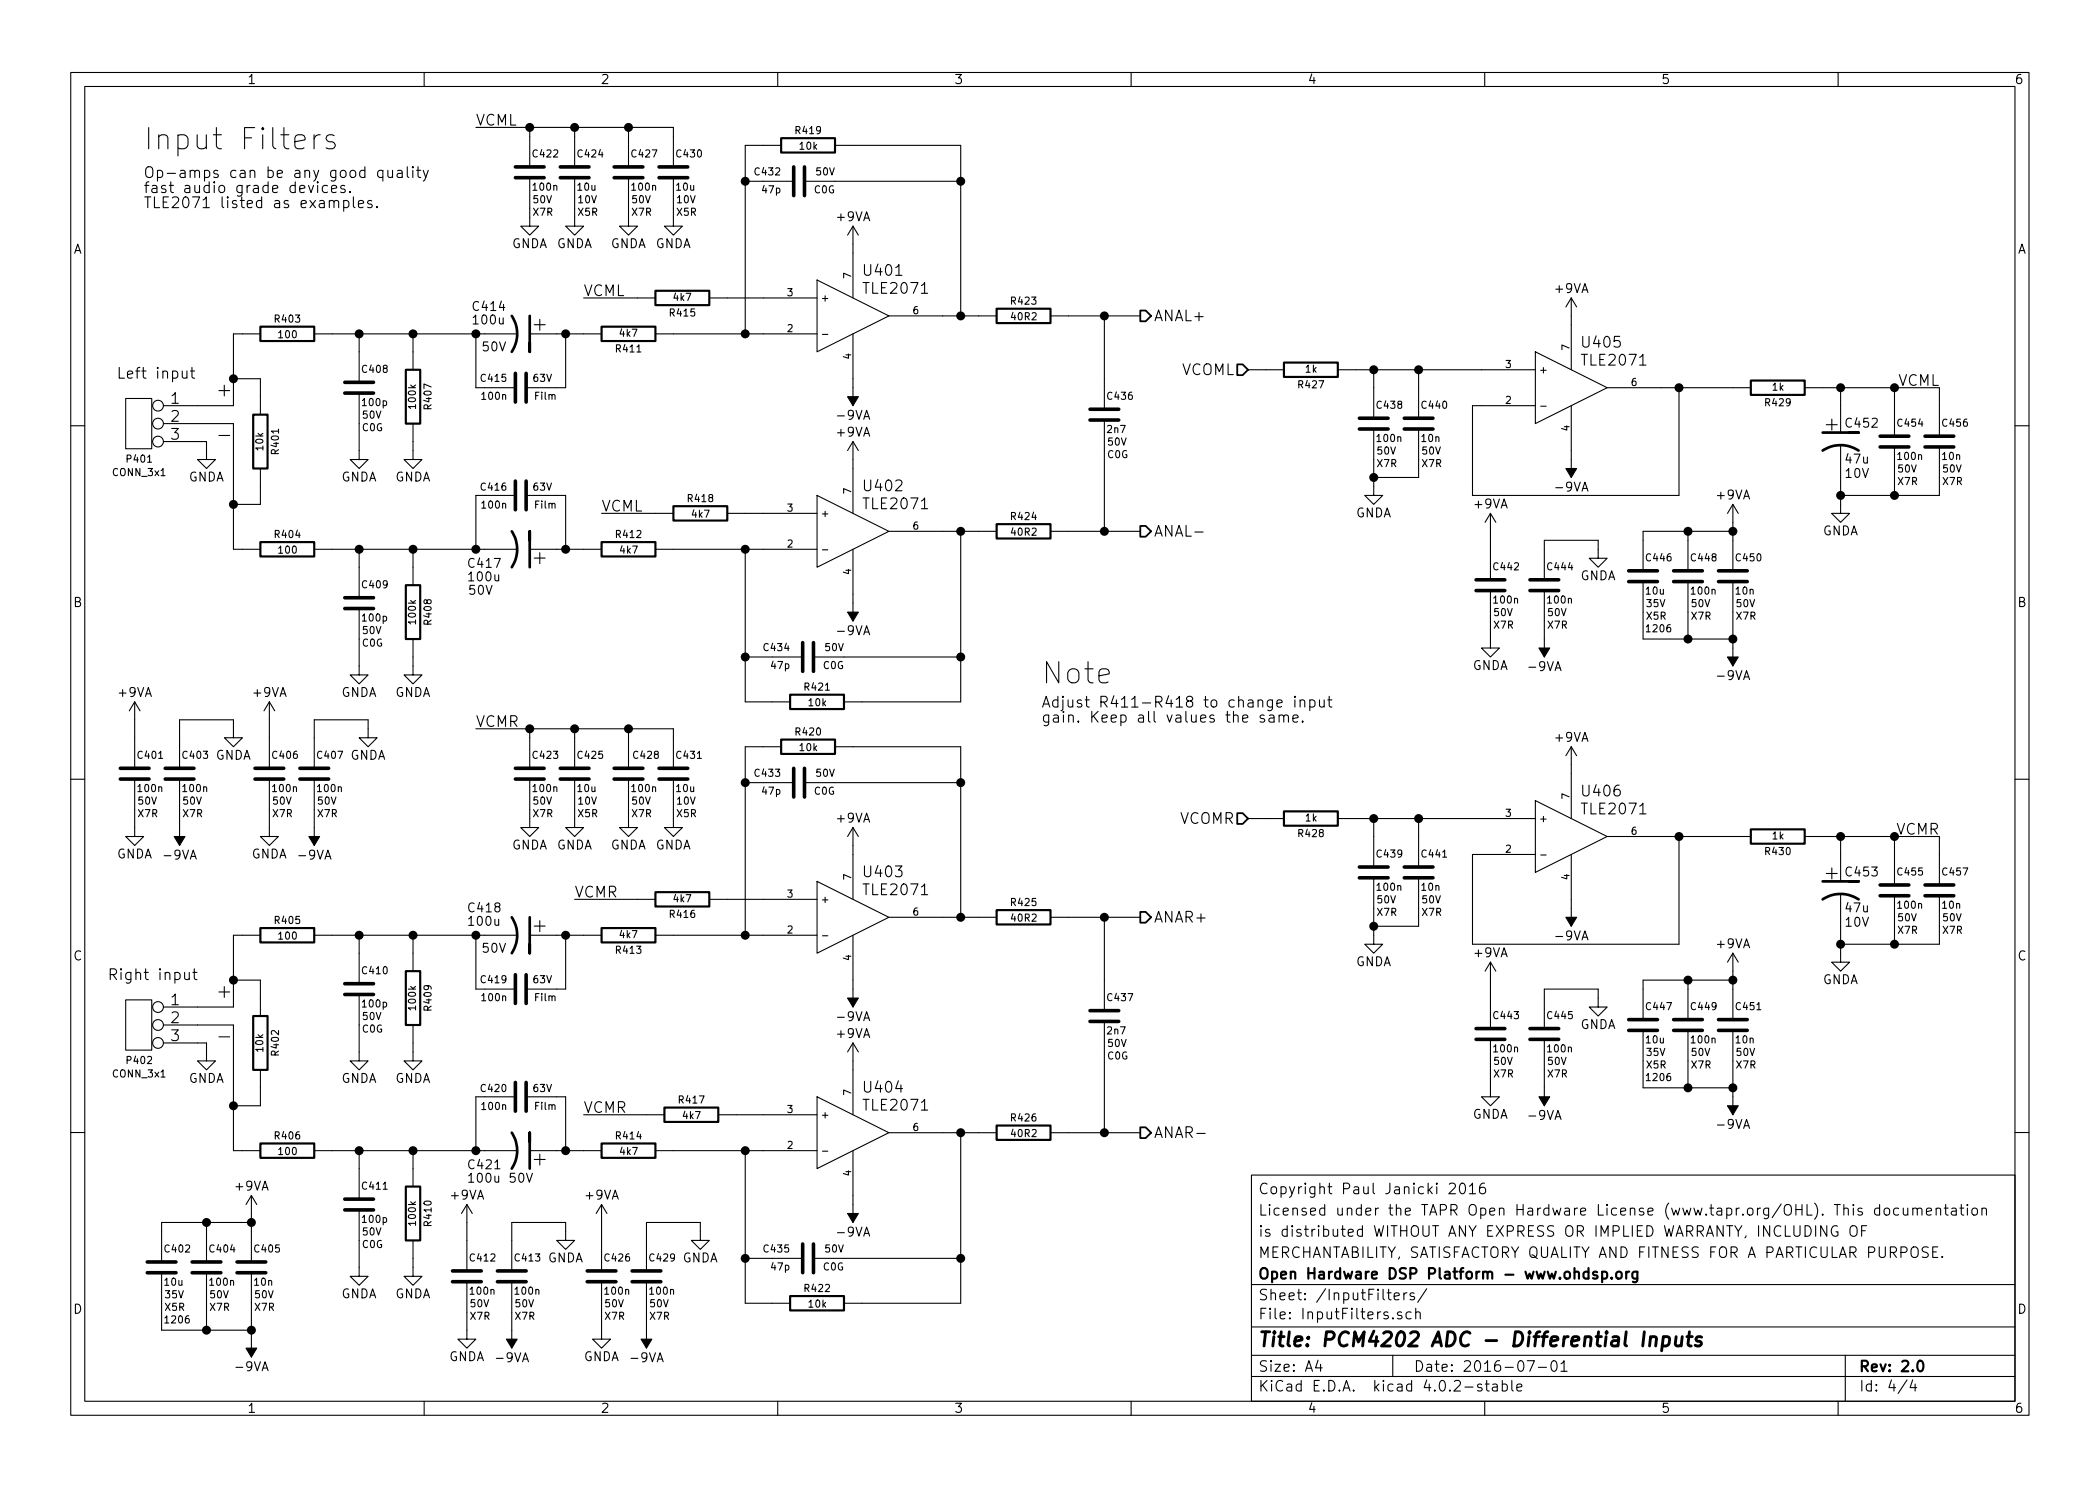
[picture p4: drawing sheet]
<svg xmlns="http://www.w3.org/2000/svg" width="297mm" height="210mm" viewBox="0 0 297 210" stroke-linecap="round" stroke-linejoin="round" font-family="sans-serif">
<g fill="none" stroke="#000" stroke-width=".15">
<path d="M10 10.3h277v189.9h-277zM12 12.2h273v186.1h-273zM44.4 19.1v2M45.3 19.1a.73 .73 0 0 0-.9 .5M47.3 19.2l-.3-.1h-.4l-.3 .1-.2 .3 .2 .4 1 .3 .1 .3-.1 .4-.3 .2h-.6l-.3-.2M60 10.3v1.9M67.3 18h27.9v5.6M74.9 18v5.6M81.3 18v5.6M88.9 18v5.6M110 10.3v1.9M160 10.3v1.9"/>
<path d="M210 10.3v1.9M260 10.3v1.9M44.9 26.2v1M46.3 26.3a.48 .48 0 0 0-.6 .1l-.1 .6a.48 .48 0 0 0 .7 .2M46.9 26.7l.7-.1-.1-.3-.4-.1-.2 .3 .1 .7h.1h.4M48.6 28.4a.48 .48 0 0 1 .7 .1l.1 .6a.48 .48 0 0 1-.8 .2M48.6 28.4v1.5M48.8 26.3l-.4-.1-.2 .3 .1 .2 .5 .1v.2v.2h-.2h-.4M49.5 27.1l.1 .1h-.1h-.1l.1-.1v.1M50 27.9v1.3l.2 .2M50.7 28.9l.7-.2v-.3h-.5l-.2 .2 .1 .7 .1 .1 .5-.1M52.6 28.4h-.4l-.2 .2 .1 .2 .5 .2 .1 .1-.1 .2-.1 .1-.5-.1"/>
<path d="M53.3 29.2l.1 .1-.1 .1-.1-.1 .1-.1v.2M54.2 24.2a.48 .48 0 0 0-.7 .1l-.1 .5a.48 .48 0 0 0 .8 .2M54.2 24.1v1.5M54.9 24.1v.8a.38 .38 0 0 0 .6 .1M55.5 24.1v1M56.2 24.2l.2-.1 .4 .1 .1 .9M56.9 24.5h-.5a.3 .3 0 0 0-.2 .3 .3 .3 0 0 0 .2 .3l.5-.1M57.6 23.6v1.3l.2 .2M58.4 23.6l-.1 .1h.1h.1l-.1-.1v.1M58.4 24.1v1M58.9 24.1h.6M59.1 23.6v1.3l.1 .1 .3 .1"/>
<path d="M59.9 24.1l.3 1M60.6 24.1l-.5 1.4-.2 .1M74.9 25.1v6.9h-1.2l1.2 1.3 1.3-1.3h-1.3M81.3 25.1v6.9h-1.3l1.3 1.3 1.2-1.3h-1.2M88.9 25.1v6.9h-1.3l1.3 1.3 1.3-1.3h-1.3M95.2 25.1v6.9h-1.2l1.2 1.3 1.3-1.3h-1.3M105.4 25.6h6.9M110.5 20.6h-5.1v26.6M113.8 25.6h22.1M115.6 39.6l10.1 5.1-10.1 5.1zM118.1 20.6h17.8v24.1M120.6 32l-.7 1.3"/>
<path d="M120.6 32v10.2M120.6 32l.8 1.3M17.8 56.4h3.7v7.1h-3.7zM23.1 59.9h9.9v17.8h3.8M25.8 52.5v.8a.38 .38 0 0 0 .6 .1M26.4 52.5v1M26.9 52.5h.6M27.2 52v1.3v.1l.3 .1M33 53.6h3.8v5.1M36.8 47.2h-3.8v10.2h-9.9M44.4 47.2h28.8M50.8 55.6v9.4h-1.3l1.3 1.3 1.3-1.3h-1.3"/>
<path d="M50.8 47.2v6.9M58.4 59.9v5.1h-1.3l1.3 1.3 1.3-1.3h-1.3M58.4 47.2v5.1M67.3 47.2v7.7h5.6M74.9 47.2h10.2M80 47.2v7.7h-5.6M82.5 42.2h10.2M92.7 47.2h22.9M100.3 42.2h15.3M116.3 47.3h.8M120.6 47.2v10.2M125.7 44.7h15.3"/>
<path d="M148.6 44.7h12.7M156.2 44.7v13.2M156.2 59.4v15.8M176.5 52.3h5.1M189.2 52.3h28M194.3 52.3v6.9M200.7 52.3v6.9M217.2 49.8l10.1 5.1-10.1 5zM217.9 57.5h.8M222.2 42.2v10.1M222.2 57.4v10.2M222.2 42.2l-.7 1.2"/>
<path d="M222.2 42.2l.8 1.2M227.3 54.9h20.3M237.5 54.9v15.2h-29.2v-12.7h8.9M255.3 54.9h19v6.8M260.3 54.9v6.3M268 54.9v6.8M10 60.2h2M23.1 62.5h6.1v2.5h-1.3l1.3 1.3 1.3-1.3h-1.3M31 61.6h1.5M36.8 66.3v5.1h-3.8M44.4 77.7h28.8M50.8 77.7v6.9"/>
<path d="M58.4 77.7v5.1M72.9 70.1h-5.6v7.6M74.4 70.1h5.6v7.6M74.9 77.7h10.2M85.1 72.6h10.1M92.7 77.7h22.9M102.9 72.6h12.7M105.4 77.7v21.6h6.4M115.6 70.1l10.1 5.1-10.1 5.1zM116.3 77.8h.8M120.6 62.5v10.1M120.6 77.7v10.2"/>
<path d="M120.6 62.5l-.7 1.2M120.6 62.5l.8 1.2M125.7 75.2h15.3M135.9 75.2v24.1h-16.5M148.6 75.2h12.7M169 75.3h1.2M194.3 60.7v9.4h-1.3l1.3 1.3 1.3-1.3h-1.3M200.7 60.7v6.9h-6.4M210.8 72.6l-.7 1.3M210.8 72.6v9.4M210.8 72.6l.8 1.3M226.1 79h1.2l-1.2 1.3-1.3-1.3h1.3v-2.6h-7.7v5.6"/>
<path d="M238.8 75.2v5.6M245.1 71.4l-.8 1.2M245.1 71.4v9.4M245.1 71.4l.8 1.2M245.1 75.2h-12.7v5.6M260.3 63v9.6h-1.2l1.2 1.3 1.3-1.3h-1.3M268 63.2v6.9M274.3 63.2v6.9h-14M285 60.2h2M19 99.3l-.7 1.3M19 99.3v9.4M19 99.3l.8 1.3"/>
<path d="M38.1 99.3l-.8 1.3M38.1 99.3v9.4M38.1 99.3l.8 1.3M50.8 86.1v9.4h-1.3l1.3 1.3 1.3-1.3h-1.3M58.4 90.4v5.1h-1.3l1.3 1.3 1.3-1.3h-1.3M105.4 93h8.1M115.1 93h20.8M180.6 99.5l.8-.1-.1-.3-.5-.1-.2 .3 .1 .7h.1h.5M183.2 98.5l-.1 .1 .1 .1v-.1v-.1v.2M183.2 99v1M183.9 99.2a.38 .38 0 0 1 .7 .1v.7M183.9 99v1"/>
<path d="M185.3 99.1a.48 .48 0 0 1 .6 .1l.1 .6a.48 .48 0 0 1-.7 .2M185.3 99v1.6M186.6 99v.8a.38 .38 0 0 0 .7 .1M187.3 99v1M187.8 99h.6M188 98.5v1.3l.1 .2h.3M210.8 83.6v8.1h-1.3l1.3 1.3 1.3-1.3h-1.3M218.4 83.6v9.4M232.4 82.3v8.1h12.7M238.8 82.3v8.1M245.1 82.3v11.9M10 110.3h2"/>
<path d="M19 110.2v8.2h-1.2l1.2 1.2 1.3-1.2h-1.3M25.4 110.2v9.4M33 104.4h1.3l-1.3 1.3-1.3-1.3h1.3v-2.6h-7.6v6.9M38.1 110.2v8.2h-1.3l1.3 1.2 1.3-1.2h-1.3M44.4 110.2v9.4M52.1 104.4h1.2l-1.2 1.3-1.3-1.3h1.3v-2.6h-7.7v6.9M67.3 103.1h27.9v5.6M74.9 110.2v6.9h-1.2l1.2 1.3 1.3-1.3h-1.3M74.9 103.1v5.6M81.3 110.2v6.9h-1.3l1.3 1.3 1.2-1.3h-1.2M81.3 103.1v5.6M88.9 110.2v6.9h-1.3l1.3 1.3 1.3-1.3h-1.3"/>
<path d="M88.9 103.1v5.6M95.2 110.2v6.9h-1.2l1.2 1.3 1.3-1.3h-1.3M105.4 110.7h6.9M110.5 105.7h-5.1v26.6M113.8 110.7h22.1M118.1 105.7h17.8v24.1M120.6 117.1v10.1M120.6 117.1l-.7 1.3M120.6 117.1l.8 1.3M176.5 115.8h5.1M178.8 101.2h-.3l-.3 .2 .1 .2 .5 .1 .1 .2-.1 .2-.1 .1-.5-.1M179.6 101.2h.1h.4l.1 1"/>
<path d="M180.2 101.5l-.5 .1a.3 .3 0 0 0-.2 .3 .3 .3 0 0 0 .2 .3l.5-.1M180.9 101.3a.38 .38 0 0 1 .7 .1v.8M180.9 101.2v1M181.6 101.4a.35 .35 0 0 1 .3-.3 .35 .35 0 0 1 .3 .3v.8M182.9 101.7l.7-.2-.1-.3h-.4l-.2 .2 .1 .7 .1 .1 .4-.1M184.3 102v.1v.1l-.1-.1 .1-.1v.2M189.2 115.8h28M194.3 115.8v6.9M200.7 115.8v6.9M217.2 113.3l10.1 5.1-10.1 5zM222.2 105.7v10.1M222.2 105.7l-.7 1.2"/>
<path d="M222.2 105.7l.8 1.2M227.3 118.4h20.3M237.5 118.4v15.2h-29.2v-12.7h8.9M255.3 118.4h19v6.8M260.3 118.4v6.3M268 118.4v6.8M285 110.3h2M26.1 137.6v.8a.38 .38 0 0 0 .7 0M26.8 137.6v1M27.3 137.6h.6M27.5 137.1v1.3l.1 .1 .3 .1M33 138.7h3.8v5.1"/>
<path d="M36.8 132.3h-3.8v10.2h-9.9M44.4 132.3h28.8M50.8 132.3v6.9M58.4 132.3v5.1M67.3 132.3v7.6h5.6M74.9 132.3h10.2M80 132.3v7.6h-5.6M81.3 127.2h11.4M92.7 132.3h22.9M100.3 127.2h15.3M115.6 124.7l10.1 5.1-10.1 5.1zM116.3 132.4h.8"/>
<path d="M120.6 132.3v10.2M125.7 129.8h15.3M148.6 129.8h12.7M156.2 129.8v13.2M194.3 124.2v9.4h-1.3l1.3 1.3 1.3-1.3h-1.3M200.7 124.2v6.9h-6.4M210.8 136.1v9.4M210.8 136.1l-.7 1.3M210.8 136.1l.8 1.3M217.9 121h.8M222.2 120.9v10.2M238.8 138.7v5.6"/>
<path d="M245.1 134.9v9.4M245.1 134.9l-.8 1.2M245.1 134.9l.8 1.2M245.1 138.7h-12.7v5.6M260.3 126.5v9.6h-1.2l1.2 1.3 1.3-1.3h-1.3M268 126.7v6.9M274.3 126.7v6.9h-14M17.8 141.5h3.7v7.1h-3.7zM23.1 147.6h6.1v2.5h-1.3l1.3 1.3 1.3-1.3h-1.3M23.1 145h9.9v17.8h3.8M31 146.7h1.5M36.8 151.4v5.1h-3.8"/>
<path d="M50.8 140.7v9.4h-1.3l1.3 1.3 1.3-1.3h-1.3M58.4 145v5.1h-1.3l1.3 1.3 1.3-1.3h-1.3M72.9 155.2h-5.6v7.6M74.4 155.2h5.6v7.6M82.5 157.7h11.5M101.6 157.7h14M115.6 155.2l10.1 5.1-10.1 5zM120.6 147.6v10.1M120.6 147.6l-.7 1.2M120.6 147.6l.8 1.2M156.2 144.5v15.8M210.8 147.1v8.1h-1.3l1.3 1.3 1.3-1.3h-1.3"/>
<path d="M218.4 147.1v9.4M226.1 142.5h1.2l-1.2 1.3-1.3-1.3h1.3v-2.6h-7.7v5.6M232.4 145.8v8.1h12.7M238.8 145.8v8.1M245.1 145.8v11.9M10 160.2h2M29.2 173v5.6M35.6 169.2l-.8 1.2M35.6 169.2v9.4M35.6 169.2l.7 1.2M35.6 173h-12.7v5.6M44.4 162.8h28.8"/>
<path d="M50.8 171.2v9.4h-1.3l1.3 1.3 1.3-1.3h-1.3M50.8 162.8v6.9M58.4 175.5v5.1h-1.3l1.3 1.3 1.3-1.3h-1.3M58.4 162.8v5.1M66 170.4l-.7 1.3M66 170.4v9.4M66 170.4l.8 1.3M74.9 162.8h10.2M80 175.5h1.3l-1.3 1.3-1.3-1.3h1.3v-2.5h-7.6v6.8M85.1 170.4l-.8 1.3M85.1 170.4v9.4M85.1 170.4l.8 1.3"/>
<path d="M92.7 162.8h22.9M99.1 175.5h1.2l-1.2 1.3-1.3-1.3h1.3v-2.5h-7.7v6.8M105.4 162.8v21.6h6.4M105.4 178h8.1M115.1 178h20.8M116.3 162.9h.8M120.6 162.8v10.2M125.7 160.3h15.3M135.9 160.3v24.1h-16.5M148.6 160.3h12.7M177 166.3h108v32h-108zM205 167.6l.2-.2 .5 .1a.37 .37 0 0 1 .1 .5l-.9 .9h1"/>
<path d="M206.6 167.6a.35 .35 0 0 1 .3-.2 .35 .35 0 0 1 .3 .3 .77 .77 0 0 1-.4 1.2 .9 .9 0 0 1-.2-1.3zM207.8 167.8l.5-.4v1.5M207.8 168.9h.9M210 167.4a.59 .59 0 0 0-.7 .6v.8l.2 .1h.4l.2-.1v-.5l-.1-.3h-.5l-.2 .3M258.4 173.4v1.5l-.9-1.5v1.5M259.9 173.5a.69 .69 0 0 0-.8 .2 .69 .69 0 0 0 0 .9 .54 .54 0 0 0 .9 .2v-.5h-.3M261.7 173.7l.3-.3a.53 .53 0 0 1 .7 .5v.5a.51 .51 0 0 1-.8 .4 1.05 1.05 0 0 1-.2-1.1zM263.3 174.1h.5M264 173.4h-.7v1.5M265.9 171l-.5-.1-.2 .3v.6l.2 .1h.5M265.9 170.4v1.5M266.6 171.1a.41 .41 0 0 1 .7 .1v.4a.41 .41 0 0 1-.4 .3 .41 .41 0 0 1-.4-.3z"/>
<path d="M268.6 171l-.5-.1-.3 .3 .1 .6 .2 .1h.5M269.2 170.9l.1 1a.4 .4 0 0 0 .5-.1M269.8 170.9v1M270.6 171.1a.38 .38 0 0 1 .6 0v.8M270.6 170.9v1M271.2 171.1a.36 .36 0 0 1 .3-.2 .36 .36 0 0 1 .4 .2v.8M272.5 171.4l.7-.1v-.3l-.5-.1-.2 .2 .1 .8h.1h.5M272.7 176.5l-.2-.1-.5 .1a.35 .35 0 0 0-.1 .4 .35 .35 0 0 0 .3 .2l.4 .2a.35 .35 0 0 1 .1 .3 .35 .35 0 0 1-.2 .3l-.6-.1M273.4 177.1h.5M273.9 171.1a.38 .38 0 0 1 .6 0v.8M273.9 170.9v1M274.1 176.4h-.7v1.5h.7"/>
<path d="M274.7 177.8h.1l-.1 .1v-.1v.1M275 170.9h.6M275.2 170.4v1.3l.2 .2h.2M276.1 171l.1-.1 .5 .1v.9M276.7 171.3l-.5 .1-.2 .2 .1 .3h.1h.5M277.2 170.9h.6M277.4 170.4v1.3l.2 .2h.2M278.3 170.4l-.1 .1 .1 .1 .1-.1-.1-.1v.2M278.3 170.9v1M279 171.1a.41 .41 0 0 1 .7 .1v.4a.41 .41 0 0 1-.4 .3 .41 .41 0 0 1-.4-.3zM280.3 171.1a.38 .38 0 0 1 .7 0v.8M280.3 170.9v1"/>
<path d="M285 160.2h2M22.9 180.1v8.1h12.7M29.2 180.1v8.1M35.6 180.1v11.9M60 198.3v1.9M66 181.4v8.1h-1.2l1.2 1.2 1.3-1.2h-1.3M72.4 181.4v9.3M85.1 181.4v8.1h-1.3l1.3 1.2 1.3-1.2h-1.3M91.4 181.4v9.3M110 198.3v1.9M160 198.3v1.9M177 194.8h108"/>
<path d="M177 191.8h108M177 187.8h108M177 181.8h108M186.4 192.5l-.3 1h.9M186.8 193v1M197 191.8v3M197.2 183.4l.7-.1v-.3l-.5-.1-.2 .2 .1 .7 .1 .1 .5-.1M198.2 185.7a.37 .37 0 0 0-.5 .1v.1a.54 .54 0 0 0 .5 .3l.1 .1-.1 .2-.1 .1-.4-.1M198.6 182.9v1M199 182.9l-.3 .1-.1 .2M199.6 185.7l-.4-.1-.3 .3 .1 .6 .2 .1 .4-.1M200 183a.37 .37 0 0 0-.6 .1v.1a.54 .54 0 0 0 .6 .3l.1 .1-.1 .2-.1 .1-.5-.1"/>
<path d="M200.3 185.7a.38 .38 0 0 1 .6 .1v.8M200.3 185.1v1.5M201.8 182.3l-1.3 2M209.6 195.9a.37 .37 0 0 0-.6 .1v.1a.54 .54 0 0 0 .6 .3l.1 .1-.1 .2-.2 .1-.4-.1M210 198.3v1.9M210.1 195.8h.5M210.3 195.3v1.3l.2 .2h.1M211.2 195.9l.1-.1 .4 .1 .1 .9M211.8 196.2l-.5 .1-.2 .2 .1 .2 .1 .1 .5-.1M212.5 195.9a.48 .48 0 0 1 .6 .1l.1 .1-.1 .6a.48 .48 0 0 1-.6 0M212.5 195.3v1.5M213.8 195.3v1.3l.2 .2"/>
<path d="M214.6 196.3l.7-.1-.1-.3-.4-.1-.2 .2v.7l.2 .1 .4-.1M216 192.5h1l-.6 1.5M217.6 193.5h1.1M219.5 192.7a.35 .35 0 0 1 .4-.2 .35 .35 0 0 1 .3 .3 .77 .77 0 0 1-.5 1.2 .9 .9 0 0 1-.2-1.3zM220.8 193l.4-.5v1.5M220.8 194h.9M260 198.3v1.9M261 191.8v6.5M269.7 195.2l-1.2 2M270.5 195.2l-.3 1.1h.9M270.9 195.8v1"/>
<circle cx="22.4" cy="57.4" r=".76"/>
<circle cx="22.4" cy="59.9" r=".76"/>
<circle cx="22.4" cy="62.5" r=".76"/>
<circle cx="22.4" cy="147.6" r=".76"/>
<circle cx="22.4" cy="142.5" r=".76"/>
<circle cx="22.4" cy="145" r=".76"/>
</g>
<g fill="none" stroke="#000" stroke-width=".3">
<path d="M110.5 19.6h7.6v2h-7.6zM35.8 58.7h2v7.6h-2zM36.8 46.2h7.6v2.1h-7.6zM57.4 52.3h2v7.6h-2zM85.1 46.2h7.6v2.1h-7.6zM92.7 41.1h7.6v2.1h-7.6zM141 43.7h7.6v2h-7.6zM181.6 51.3h7.6v2h-7.6zM247.6 53.8h7.7v2.1h-7.7zM36.8 76.7h7.6v2h-7.6zM85.1 76.7h7.6v2h-7.6zM95.2 71.6h7.7v2.1h-7.7z"/>
<path d="M141 74.2h7.6v2h-7.6zM57.4 82.8h2v7.6h-2zM111.8 98.3h7.6v2h-7.6zM110.5 104.6h7.6v2.1h-7.6zM181.6 114.8h7.6v2h-7.6zM247.6 117.3h7.7v2.1h-7.7zM36.8 131.3h7.6v2h-7.6zM57.4 137.4h2v7.6h-2zM85.1 131.3h7.6v2h-7.6zM92.7 126.2h7.6v2.1h-7.6zM141 128.8h7.6v2h-7.6zM35.8 143.8h2v7.6h-2z"/>
<path d="M94 156.7h7.6v2h-7.6zM141 159.3h7.6v2h-7.6zM36.8 161.8h7.6v2h-7.6zM57.4 167.9h2v7.6h-2zM85.1 161.8h7.6v2h-7.6zM226.6 179.9v1.5M230 179.9v1M230.5 179.9l-.3 .1-.2 .2M231.6 179.9v1.2a.39 .39 0 0 1-.6 .3M111.8 183.4h7.6v2h-7.6zM225.9 180a.37 .37 0 0 0-.6 .1v.1a.54 .54 0 0 0 .6 .3l.1 .1-.1 .2-.1 .1-.5-.1M226.6 180a.48 .48 0 0 1 .7 .1v.1v.6a.48 .48 0 0 1-.7 0"/>
<path d="M228 180.8v.1l-.1-.1h.1v.1M228.7 180.1a.41 .41 0 0 1 .7 .1v.4a.41 .41 0 0 1-.4 .3 .41 .41 0 0 1-.4-.3zM231.6 180l-.4-.1-.3 .3 .1 .6 .2 .1 .4-.1M271.3 192.7a.35 .35 0 0 1 .4-.2 .35 .35 0 0 1 .3 .3 .77 .77 0 0 1-.4 1.2 .9 .9 0 0 1-.3-1.3z"/>
</g>
<path d="M232.6 188.4l-.2 2M233.5 189.3a.52 .52 0 0 1 .8 .1l-.1 1M233.5 189.1l-.2 1.3M235.3 189.2a.65 .65 0 0 1 .8 .1l.1 .2-.2 .8a.67 .67 0 0 1-.9 0M235.3 189.1l-.3 2M237.1 189.1l-.1 1.1v.1a.56 .56 0 0 0 .8 0M237.9 189.1l-.1 1.3M238.6 189.1h.8M239 188.4l-.2 1.8v.1l.4 .1M240.7 189.2l-.5-.1-.2 .1-.1 .3 .2 .3 .5 .1 .1 .3-.2 .1-.1 .1-.6-.1" fill="none" stroke="#000" stroke-width=".41"/>
<g fill="#000" stroke="#000" stroke-width=".15">
<path d="M119.9 56.1h1.5l-.8 1.3zM221.5 66.3h1.5l-.8 1.3zM119.9 86.6h1.5l-.8 1.3zM217.7 91.7h1.5l-.8 1.3zM244.3 93h1.6l-.8 1.2zM24.6 118.4h1.6l-.8 1.2zM43.7 118.4h1.5l-.8 1.2zM221.5 129.8h1.5l-.8 1.3zM119.9 141.2h1.5l-.8 1.3zM217.7 155.2h1.5l-.8 1.3zM244.3 156.5h1.6l-.8 1.2zM119.9 171.7h1.5l-.8 1.3z"/>
<path d="M34.8 190.7h1.5l-.7 1.3zM71.6 189.5h1.6l-.8 1.2zM90.7 189.5h1.5l-.8 1.2z"/>
</g>
<path d="M161.3 43.9h.8l.7 .8-.7 .8h-.8zM175 51.6h.8l.7 .7-.7 .8h-.8zM161.3 74.4h.8l.7 .8-.7 .7h-.8zM175 115.1h.8l.7 .7-.7 .8h-.8zM161.3 129h.8l.7 .8-.7 .8h-.8zM161.3 159.5h.8l.7 .8-.7 .7h-.8z" fill="none" stroke="#000" stroke-width=".25"/>
<g fill="none" stroke="#000" stroke-width=".51">
<path d="M72.9 25.1h4.1M72.9 23.6h4.1M79.2 25.1h4.1M79.2 23.6h4.1M86.9 25.1h4M86.9 23.6h4M93.2 25.1h4.1M93.2 23.6h4.1M112.3 23.6v4.1M113.8 23.6v4.1M48.8 55.6h4M48.8 54.1h4"/>
<path d="M72.9 52.8v4.1M74.4 52.8v4.1M154.2 59.4h4M154.2 57.9h4M192.3 59.2h4M198.6 59.2h4.1M72.9 68.1v4M74.4 68.1v4M192.3 60.7h4M198.6 60.7h4.1M265.9 63.2h4.1M265.9 61.7h4.1"/>
<path d="M272.3 63.2h4.1M272.3 61.7h4.1M48.8 86.1h4M48.8 84.6h4M113.5 90.9v4.1M115.1 90.9v4.1M208.8 83.6h4.1M208.8 82h4.1M216.4 83.6h4.1M216.4 82h4.1M230.4 82.3h4M230.4 80.8h4"/>
<path d="M236.7 82.3h4.1M236.7 80.8h4.1M243.1 82.3h4M243.1 80.8h4M17 110.2h4.1M17 108.7h4.1M23.4 110.2h4M23.4 108.7h4M36.1 110.2h4M36.1 108.7h4M42.4 110.2h4.1M42.4 108.7h4.1"/>
<path d="M72.9 110.2h4.1M72.9 108.7h4.1M79.2 110.2h4.1M79.2 108.7h4.1M86.9 110.2h4M86.9 108.7h4M93.2 110.2h4.1M93.2 108.7h4.1M112.3 108.7v4.1M113.8 108.7v4.1M48.8 139.2h4M72.9 137.9v4.1"/>
<path d="M74.4 137.9v4.1M192.3 124.2h4M192.3 122.7h4M198.6 124.2h4.1M198.6 122.7h4.1M265.9 126.7h4.1M265.9 125.2h4.1M272.3 126.7h4.1M272.3 125.2h4.1M48.8 140.7h4M72.9 153.2v4M74.4 153.2v4"/>
<path d="M154.2 144.5h4M154.2 143h4M208.8 147.1h4.1M208.8 145.5h4.1M216.4 147.1h4.1M216.4 145.5h4.1M230.4 145.8h4M230.4 144.3h4M236.7 145.8h4.1M236.7 144.3h4.1M243.1 145.8h4M243.1 144.3h4"/>
<path d="M20.8 178.6h4.1M27.2 178.6h4M33.5 178.6h4.1M48.8 171.2h4M48.8 169.7h4M64 179.8h4.1M70.4 179.8h4M83.1 179.8h4M89.4 179.8h4.1M113.5 176v4.1M115.1 176v4.1M20.8 180.1h4.1"/>
<path d="M27.2 180.1h4M33.5 180.1h4.1M64 181.4h4.1M70.4 181.4h4M83.1 181.4h4M89.4 181.4h4.1"/>
</g>
<path d="M72.4 44.7a4.6 4.6 0 0 1 0 5.1M74.9 44.7v5.1v-1.3M72.4 75.2a4.6 4.6 0 0 1 0 5.1M74.9 76.4v-1.2v5.1M257.8 63.7a4.6 4.6 0 0 1 5.1 0M257.8 61.2h5.1h-1.3M72.4 129.8a4.6 4.6 0 0 1 0 5.1M74.9 129.8v5.1v-1.3M257.8 127.2a4.6 4.6 0 0 1 5.1 0M257.8 124.7h5.1h-1.3M72.4 160.3a4.6 4.6 0 0 1 0 5M74.9 161.5v-1.2v5" fill="none" stroke="#000" stroke-width=".38"/>
<g fill="#000" stroke="#000" stroke-width=".25">
<circle cx="74.9" cy="18" r=".51"/>
<circle cx="81.3" cy="18" r=".51"/>
<circle cx="88.9" cy="18" r=".51"/>
<circle cx="105.4" cy="25.6" r=".51"/>
<circle cx="135.9" cy="25.6" r=".51"/>
<circle cx="33" cy="53.6" r=".51"/>
<circle cx="50.8" cy="47.2" r=".51"/>
<circle cx="58.4" cy="47.2" r=".51"/>
<circle cx="67.3" cy="47.2" r=".51"/>
<circle cx="80" cy="47.2" r=".51"/>
<circle cx="105.4" cy="47.2" r=".51"/>
<circle cx="135.9" cy="44.7" r=".51"/>
<circle cx="156.2" cy="44.7" r=".51"/>
<circle cx="194.3" cy="52.3" r=".51"/>
<circle cx="200.7" cy="52.3" r=".51"/>
<circle cx="237.5" cy="54.9" r=".51"/>
<circle cx="260.3" cy="54.9" r=".51"/>
<circle cx="268" cy="54.9" r=".51"/>
<circle cx="33" cy="71.4" r=".51"/>
<circle cx="50.8" cy="77.7" r=".51"/>
<circle cx="58.4" cy="77.7" r=".51"/>
<circle cx="67.3" cy="77.7" r=".51"/>
<circle cx="80" cy="77.7" r=".51"/>
<circle cx="105.4" cy="77.7" r=".51"/>
<circle cx="135.9" cy="75.2" r=".51"/>
<circle cx="156.2" cy="75.2" r=".51"/>
<circle cx="194.3" cy="67.6" r=".51"/>
<circle cx="238.8" cy="75.2" r=".51"/>
<circle cx="245.1" cy="75.2" r=".51"/>
<circle cx="260.3" cy="70.1" r=".51"/>
<circle cx="268" cy="70.1" r=".51"/>
<circle cx="105.4" cy="93" r=".51"/>
<circle cx="135.9" cy="93" r=".51"/>
<circle cx="238.8" cy="90.4" r=".51"/>
<circle cx="245.1" cy="90.4" r=".51"/>
<circle cx="74.9" cy="103.1" r=".51"/>
<circle cx="81.3" cy="103.1" r=".51"/>
<circle cx="88.9" cy="103.1" r=".51"/>
<circle cx="105.4" cy="110.7" r=".51"/>
<circle cx="135.9" cy="110.7" r=".51"/>
<circle cx="194.3" cy="115.8" r=".51"/>
<circle cx="200.7" cy="115.8" r=".51"/>
<circle cx="237.5" cy="118.4" r=".51"/>
<circle cx="260.3" cy="118.4" r=".51"/>
<circle cx="33" cy="138.7" r=".51"/>
<circle cx="50.8" cy="132.3" r=".51"/>
<circle cx="58.4" cy="132.3" r=".51"/>
<circle cx="67.3" cy="132.3" r=".51"/>
<circle cx="80" cy="132.3" r=".51"/>
<circle cx="105.4" cy="132.3" r=".51"/>
<circle cx="135.9" cy="129.8" r=".51"/>
<circle cx="156.2" cy="129.8" r=".51"/>
<circle cx="194.3" cy="131.1" r=".51"/>
<circle cx="238.8" cy="138.7" r=".51"/>
<circle cx="245.1" cy="138.7" r=".51"/>
<circle cx="260.3" cy="133.6" r=".51"/>
<circle cx="268" cy="133.6" r=".51"/>
<circle cx="33" cy="156.5" r=".51"/>
<circle cx="238.8" cy="153.9" r=".51"/>
<circle cx="245.1" cy="153.9" r=".51"/>
<circle cx="29.2" cy="173" r=".51"/>
<circle cx="35.6" cy="173" r=".51"/>
<circle cx="50.8" cy="162.8" r=".51"/>
<circle cx="58.4" cy="162.8" r=".51"/>
<circle cx="67.3" cy="162.8" r=".51"/>
<circle cx="80" cy="162.8" r=".51"/>
<circle cx="105.4" cy="178" r=".51"/>
<circle cx="105.4" cy="162.8" r=".51"/>
<circle cx="135.9" cy="160.3" r=".51"/>
<circle cx="135.9" cy="178" r=".51"/>
<circle cx="156.2" cy="160.3" r=".51"/>
<circle cx="29.2" cy="188.2" r=".51"/>
<circle cx="35.6" cy="188.2" r=".51"/>
</g>
<g font-size="4.2">
<text x="20.3" y="21.2">Input Filters</text>
<text x="147.3" y="96.8">Note</text>
</g>
<g font-size="2.8">
<text x="77.2" y="46.8" transform="rotate(-90 77.2 46.8)">+</text>
<text x="30.5" y="56.1">+</text>
<text x="258.3" y="61">+</text>
<text x="77.2" y="79.8" transform="rotate(-90 77.2 79.8)">+</text>
<text x="258.3" y="124.5">+</text>
<text x="77.2" y="131.9" transform="rotate(-90 77.2 131.9)">+</text>
<text x="30.5" y="141.2">+</text>
<text x="77.2" y="164.9" transform="rotate(-90 77.2 164.9)">+</text>
<text x="178" y="190.5">Title: PCM4202 ADC - Differential Inputs</text>
</g>
<g font-size="2.1">
<text x="67.3" y="17.8">VCML</text>
<text x="20.3" y="25.2">Op-amps can be any good quality</text>
<text x="20.3" y="27.3">fast audio grade devices.</text>
<text x="20.3" y="29.5">TLE2071 listed as examples.</text>
<text x="82.5" y="41.9">VCML</text>
<text x="122.3" y="41.6">TLE2071</text>
<text x="122.4" y="39">U401</text>
<text x="163.2" y="45.5">ANAL+</text>
<text x="16.5" y="53.6">Left input</text>
<text x="166.9" y="53.1">VCOML</text>
<text x="223.9" y="51.7">TLE2071</text>
<text x="224" y="49.2">U405</text>
<text x="24.2" y="57.1">1</text>
<text x="24.2" y="59.7">2</text>
<text x="268.3" y="54.6">VCML</text>
<text x="24.2" y="62.2">3</text>
<text x="122.4" y="69.5">U402</text>
<text x="85.1" y="72.4">VCML</text>
<text x="122.3" y="72.1">TLE2071</text>
<text x="163.2" y="75.9">ANAL-</text>
<text x="147.3" y="100.1">Adjust R411-R418 to change input</text>
<text x="67.3" y="102.9">VCMR</text>
<text x="147.3" y="102.3">gain. Keep all values the same.</text>
<text x="224" y="112.7">U406</text>
<text x="166.7" y="116.6">VCOMR</text>
<text x="223.9" y="115.2">TLE2071</text>
<text x="268.1" y="118.1">VCMR</text>
<text x="122.4" y="124.1">U403</text>
<text x="81.3" y="127">VCMR</text>
<text x="122.3" y="126.7">TLE2071</text>
<text x="163.2" y="130.6">ANAR+</text>
<text x="15.2" y="138.7">Right input</text>
<text x="24.2" y="142.2">1</text>
<text x="24.2" y="144.8">2</text>
<text x="24.2" y="147.3">3</text>
<text x="122.4" y="154.6">U404</text>
<text x="82.5" y="157.5">VCMR</text>
<text x="122.3" y="157.1">TLE2071</text>
<text x="163.2" y="161">ANAR-</text>
<text x="178" y="172">Licensed under the TAPR Open Hardware License (www.tapr.org/OHL). This documentation</text>
<text x="178" y="169">Copyright Paul Janicki 2016</text>
<text x="178" y="178">MERCHANTABILITY, SATISFACTORY QUALITY AND FITNESS FOR A PARTICULAR PURPOSE.</text>
<text x="178" y="175">is distributed WITHOUT ANY EXPRESS OR IMPLIED WARRANTY, INCLUDING OF</text>
<text x="178" y="184">Sheet: /InputFilters/</text>
<text x="178" y="181">Open Hardware DSP Platform - www.ohdsp.org</text>
<text x="178" y="186.7">File: InputFilters.sch</text>
<text x="178" y="196.9">KiCad E.D.A. kicad 4.0.2-stable</text>
<text x="178" y="194.1">Size: A4</text>
<text x="200" y="194.1">Date: 2016-07-01</text>
<text x="263" y="194.1">Rev: 2.0</text>
<text x="263" y="196.9">Id: 4/4</text>
</g>
<g font-size="1.8">
<text x="35" y="11.9">1</text>
<text x="85" y="11.9">2</text>
<text x="135" y="11.9">3</text>
<text x="185" y="11.9">4</text>
<text x="235" y="11.9">5</text>
<text x="285" y="11.9">6</text>
<text x="10.4" y="35.9">A</text>
<text x="72.3" y="35.1">GNDA</text>
<text x="78.7" y="35.1">GNDA</text>
<text x="86.3" y="35.1">GNDA</text>
<text x="92.6" y="35.1">GNDA</text>
<text x="118.4" y="31.3">+9VA</text>
<text x="285.4" y="35.9">A</text>
<text x="220" y="41.4">+9VA</text>
<text x="67" y="44">C414</text>
<text x="67.1" y="45.9">100u</text>
<text x="68.3" y="49.7">50V</text>
<text x="118.6" y="59.4">-9VA</text>
<text x="118.4" y="61.8">+9VA</text>
<text x="261.1" y="65.6">47u</text>
<text x="261.2" y="60.5">C452</text>
<text x="26.6" y="68.1">GNDA</text>
<text x="48.2" y="68.1">GNDA</text>
<text x="55.8" y="68.1">GNDA</text>
<text x="208.6" y="71.9">+9VA</text>
<text x="220.2" y="69.5">-9VA</text>
<text x="242.9" y="70.7">+9VA</text>
<text x="261.1" y="67.6">10V</text>
<text x="191.7" y="73.2">GNDA</text>
<text x="257.7" y="75.7">GNDA</text>
<text x="66.4" y="80.3">C417</text>
<text x="66.4" y="82.2">100u</text>
<text x="223.4" y="82.1">GNDA</text>
<text x="10.4" y="85.9">B</text>
<text x="66.4" y="84.1">50V</text>
<text x="118.6" y="89.9">-9VA</text>
<text x="285.4" y="85.9">B</text>
<text x="208.2" y="94.8">GNDA</text>
<text x="216.4" y="94.9">-9VA</text>
<text x="16.8" y="98.6">+9VA</text>
<text x="35.9" y="98.6">+9VA</text>
<text x="48.2" y="98.6">GNDA</text>
<text x="55.8" y="98.6">GNDA</text>
<text x="243.1" y="96.2">-9VA</text>
<text x="30.4" y="107.5">GNDA</text>
<text x="49.5" y="107.5">GNDA</text>
<text x="220" y="104.9">+9VA</text>
<text x="118.4" y="116.4">+9VA</text>
<text x="16.4" y="121.5">GNDA</text>
<text x="23.4" y="121.6">-9VA</text>
<text x="35.5" y="121.5">GNDA</text>
<text x="42.4" y="121.6">-9VA</text>
<text x="72.3" y="120.2">GNDA</text>
<text x="78.7" y="120.2">GNDA</text>
<text x="86.3" y="120.2">GNDA</text>
<text x="92.6" y="120.2">GNDA</text>
<text x="261.2" y="124">C453</text>
<text x="66.4" y="129.1">C418</text>
<text x="66.4" y="131">100u</text>
<text x="261.1" y="131.1">10V</text>
<text x="261.1" y="129.1">47u</text>
<text x="10.4" y="135.9">C</text>
<text x="68.3" y="134.8">50V</text>
<text x="191.7" y="136.7">GNDA</text>
<text x="208.6" y="135.4">+9VA</text>
<text x="220.2" y="133">-9VA</text>
<text x="242.9" y="134.2">+9VA</text>
<text x="285.4" y="135.9">C</text>
<text x="257.7" y="139.2">GNDA</text>
<text x="118.4" y="146.9">+9VA</text>
<text x="118.6" y="144.5">-9VA</text>
<text x="223.4" y="145.6">GNDA</text>
<text x="26.6" y="153.2">GNDA</text>
<text x="48.2" y="153.2">GNDA</text>
<text x="55.8" y="153.2">GNDA</text>
<text x="208.2" y="158.3">GNDA</text>
<text x="216.4" y="158.4">-9VA</text>
<text x="243.1" y="159.7">-9VA</text>
<text x="66.4" y="165.4">C421</text>
<text x="66.4" y="167.3">100u</text>
<text x="72.1" y="167.3">50V</text>
<text x="33.3" y="168.4">+9VA</text>
<text x="63.8" y="169.7">+9VA</text>
<text x="82.9" y="169.7">+9VA</text>
<text x="77.4" y="178.6">GNDA</text>
<text x="96.4" y="178.6">GNDA</text>
<text x="118.6" y="174.9">-9VA</text>
<text x="10.4" y="185.9">D</text>
<text x="48.2" y="183.7">GNDA</text>
<text x="55.8" y="183.7">GNDA</text>
<text x="285.4" y="185.9">D</text>
<text x="33.6" y="194">-9VA</text>
<text x="63.4" y="192.6">GNDA</text>
<text x="70.4" y="192.7">-9VA</text>
<text x="82.5" y="192.6">GNDA</text>
<text x="89.4" y="192.7">-9VA</text>
<text x="35" y="199.9">1</text>
<text x="85" y="199.9">2</text>
<text x="135" y="199.9">3</text>
<text x="185" y="199.9">4</text>
<text x="235" y="199.9">5</text>
<text x="285" y="199.9">6</text>
</g>
<g font-size="1.4">
<text x="75.5" y="22.3">C422</text>
<text x="81.8" y="22.3">C424</text>
<text x="89.4" y="22.3">C427</text>
<text x="95.8" y="22.3">C430</text>
<text x="112.6" y="19">R419</text>
<text x="113.2" y="21.2">10k</text>
<text x="75.5" y="28.7">50V</text>
<text x="75.5" y="27">100n</text>
<text x="81.7" y="27">10u</text>
<text x="81.8" y="28.7">10V</text>
<text x="89.4" y="28.7">50V</text>
<text x="89.5" y="27">100n</text>
<text x="95.7" y="27">10u</text>
<text x="95.8" y="28.7">10V</text>
<text x="106.9" y="24.8">C432</text>
<text x="107.8" y="27.4">47p</text>
<text x="115.2" y="27.4">C0G</text>
<text x="115.5" y="24.8">50V</text>
<text x="75.4" y="30.5">X7R</text>
<text x="81.8" y="30.5">X5R</text>
<text x="89.4" y="30.5">X7R</text>
<text x="95.7" y="30.5">X5R</text>
<text x="111.4" y="41.9">3</text>
<text x="120.4" y="39.4" transform="rotate(-90 120.4 39.4)">7</text>
<text x="39" y="45.6">R403</text>
<text x="39.5" y="47.8">100</text>
<text x="87.7" y="47.6">4k7</text>
<text x="94.8" y="44.8">R415</text>
<text x="95.3" y="42.6">4k7</text>
<text x="111.4" y="47">2</text>
<text x="116.1" y="42.7">+</text>
<text x="129.2" y="44.4">6</text>
<text x="143.1" y="43.1">R423</text>
<text x="143.1" y="45.3">40R2</text>
<text x="51.3" y="52.8">C408</text>
<text x="87.2" y="49.9">R411</text>
<text x="120.4" y="50.8" transform="rotate(-90 120.4 50.8)">4</text>
<text x="184.7" y="52.7">1k</text>
<text x="213" y="52.1">3</text>
<text x="217.7" y="52.8">+</text>
<text x="222" y="49.5" transform="rotate(-90 222 49.5)">7</text>
<text x="51.3" y="59.2">50V</text>
<text x="51.4" y="57.4">100p</text>
<text x="58.8" y="57.7" transform="rotate(-90 58.8 57.7)">100k</text>
<text x="61" y="57.8" transform="rotate(-90 61 57.8)">R407</text>
<text x="68.1" y="54">C415</text>
<text x="68.2" y="56.6">100n</text>
<text x="75.5" y="54">63V</text>
<text x="75.7" y="56.6">Film</text>
<text x="156.7" y="56.6">C436</text>
<text x="183.7" y="54.9">R427</text>
<text x="194.8" y="57.8">C438</text>
<text x="201.2" y="57.8">C440</text>
<text x="213" y="57.1">2</text>
<text x="230.8" y="54.6">6</text>
<text x="249.8" y="57.5">R429</text>
<text x="250.7" y="55.3">1k</text>
<text x="18" y="65.5">P401</text>
<text x="37.2" y="63.7" transform="rotate(-90 37.2 63.7)">10k</text>
<text x="39.4" y="64.2" transform="rotate(-90 39.4 64.2)">R401</text>
<text x="51.2" y="61">C0G</text>
<text x="156.6" y="64.8">C0G</text>
<text x="156.7" y="61.3">2n7</text>
<text x="156.7" y="63">50V</text>
<text x="194.8" y="64.3">50V</text>
<text x="194.9" y="62.5">100n</text>
<text x="201.1" y="62.5">10n</text>
<text x="201.2" y="64.3">50V</text>
<text x="222" y="61" transform="rotate(-90 222 61)">4</text>
<text x="268.5" y="60.4">C454</text>
<text x="268.5" y="65.1">100n</text>
<text x="274.8" y="65.1">10n</text>
<text x="274.9" y="60.4">C456</text>
<text x="16" y="67.4">CONN_3x1</text>
<text x="68.1" y="69.4">C416</text>
<text x="68.2" y="72">100n</text>
<text x="75.5" y="69.4">63V</text>
<text x="75.7" y="72">Film</text>
<text x="97.4" y="71">R418</text>
<text x="120.4" y="69.8" transform="rotate(-90 120.4 69.8)">7</text>
<text x="194.8" y="66.1">X7R</text>
<text x="201.1" y="66.1">X7R</text>
<text x="268.5" y="68.6">X7R</text>
<text x="268.5" y="66.8">50V</text>
<text x="274.8" y="68.6">X7R</text>
<text x="274.9" y="66.8">50V</text>
<text x="39" y="76.1">R404</text>
<text x="87.2" y="76.1">R412</text>
<text x="97.9" y="73.2">4k7</text>
<text x="111.4" y="77.5">2</text>
<text x="111.4" y="72.4">3</text>
<text x="116.1" y="73.1">+</text>
<text x="129.2" y="74.9">6</text>
<text x="143.1" y="73.6">R424</text>
<text x="143.1" y="75.8">40R2</text>
<text x="39.5" y="78.3">100</text>
<text x="51.3" y="83.2">C409</text>
<text x="87.8" y="78.3">4k7</text>
<text x="120.4" y="81.3" transform="rotate(-90 120.4 81.3)">4</text>
<text x="211.4" y="80.7">C442</text>
<text x="219" y="80.7">C444</text>
<text x="232.9" y="79.4">C446</text>
<text x="239.3" y="79.4">C448</text>
<text x="245.6" y="79.4">C450</text>
<text x="51.3" y="89.7">50V</text>
<text x="51.4" y="87.9">100p</text>
<text x="58.8" y="88.2" transform="rotate(-90 58.8 88.2)">100k</text>
<text x="61" y="88.3" transform="rotate(-90 61 88.3)">R408</text>
<text x="211.3" y="88.9">X7R</text>
<text x="211.4" y="87.2">50V</text>
<text x="211.4" y="85.4">100n</text>
<text x="218.9" y="88.9">X7R</text>
<text x="219" y="87.2">50V</text>
<text x="219" y="85.4">100n</text>
<text x="232.9" y="84.1">10u</text>
<text x="232.9" y="87.7">X5R</text>
<text x="232.9" y="85.9">35V</text>
<text x="233" y="89.5">1206</text>
<text x="239.2" y="87.7">X7R</text>
<text x="239.3" y="85.9">50V</text>
<text x="239.3" y="84.1">100n</text>
<text x="245.6" y="84.1">10n</text>
<text x="245.6" y="87.7">X7R</text>
<text x="245.6" y="85.9">50V</text>
<text x="51.2" y="91.5">C0G</text>
<text x="108.1" y="92.1">C434</text>
<text x="109.1" y="94.7">47p</text>
<text x="116.4" y="94.7">C0G</text>
<text x="116.7" y="92.1">50V</text>
<text x="113.9" y="97.7">R421</text>
<text x="114.4" y="99.9">10k</text>
<text x="19.6" y="107.4">C401</text>
<text x="25.9" y="107.4">C403</text>
<text x="38.6" y="107.4">C406</text>
<text x="45" y="107.4">C407</text>
<text x="75.5" y="107.4">C423</text>
<text x="81.8" y="107.4">C425</text>
<text x="89.7" y="107.4">C428</text>
<text x="95.8" y="107.4">C431</text>
<text x="112.6" y="104.1">R420</text>
<text x="113.2" y="106.3">10k</text>
<text x="19.6" y="113.8">50V</text>
<text x="19.6" y="112.1">100n</text>
<text x="25.9" y="113.8">50V</text>
<text x="26" y="112.1">100n</text>
<text x="38.6" y="113.8">50V</text>
<text x="38.7" y="112.1">100n</text>
<text x="45" y="113.8">50V</text>
<text x="45" y="112.1">100n</text>
<text x="75.5" y="113.8">50V</text>
<text x="75.5" y="112.1">100n</text>
<text x="81.7" y="112.1">10u</text>
<text x="81.8" y="113.8">10V</text>
<text x="89.4" y="113.8">50V</text>
<text x="89.5" y="112.1">100n</text>
<text x="95.7" y="112.1">10u</text>
<text x="95.8" y="113.8">10V</text>
<text x="106.9" y="109.9">C433</text>
<text x="107.8" y="112.4">47p</text>
<text x="115.2" y="112.4">C0G</text>
<text x="115.5" y="109.9">50V</text>
<text x="222" y="113" transform="rotate(-90 222 113)">7</text>
<text x="19.5" y="115.6">X7R</text>
<text x="25.9" y="115.6">X7R</text>
<text x="38.6" y="115.6">X7R</text>
<text x="44.9" y="115.6">X7R</text>
<text x="75.4" y="115.6">X7R</text>
<text x="81.8" y="115.6">X5R</text>
<text x="89.4" y="115.6">X7R</text>
<text x="95.7" y="115.6">X5R</text>
<text x="183.7" y="118.4">R428</text>
<text x="184.7" y="116.2">1k</text>
<text x="213" y="115.6">3</text>
<text x="217.7" y="116.3">+</text>
<text x="230.8" y="118.1">6</text>
<text x="250.7" y="118.8">1k</text>
<text x="120.4" y="124.5" transform="rotate(-90 120.4 124.5)">7</text>
<text x="194.8" y="121.3">C439</text>
<text x="201.2" y="121.3">C441</text>
<text x="213" y="120.6">2</text>
<text x="222" y="124.5" transform="rotate(-90 222 124.5)">4</text>
<text x="249.8" y="121">R430</text>
<text x="268.5" y="123.9">C455</text>
<text x="274.9" y="123.9">C457</text>
<text x="39" y="130.7">R405</text>
<text x="94.8" y="129.9">R416</text>
<text x="95.3" y="127.7">4k7</text>
<text x="111.4" y="127">3</text>
<text x="116.1" y="127.8">+</text>
<text x="129.2" y="129.5">6</text>
<text x="143.1" y="128.2">R425</text>
<text x="143.1" y="130.4">40R2</text>
<text x="194.8" y="129.6">X7R</text>
<text x="194.8" y="127.8">50V</text>
<text x="194.9" y="126">100n</text>
<text x="201.1" y="126">10n</text>
<text x="201.1" y="129.6">X7R</text>
<text x="201.2" y="127.8">50V</text>
<text x="268.5" y="130.3">50V</text>
<text x="268.5" y="128.6">100n</text>
<text x="274.8" y="128.6">10n</text>
<text x="274.9" y="130.3">50V</text>
<text x="39.5" y="132.9">100</text>
<text x="51.3" y="137.8">C410</text>
<text x="87.2" y="134.9">R413</text>
<text x="87.7" y="132.7">4k7</text>
<text x="111.4" y="132.1">2</text>
<text x="120.4" y="135.9" transform="rotate(-90 120.4 135.9)">4</text>
<text x="268.5" y="132.1">X7R</text>
<text x="274.8" y="132.1">X7R</text>
<text x="51.4" y="142.5">100p</text>
<text x="58.8" y="142.8" transform="rotate(-90 58.8 142.8)">100k</text>
<text x="61" y="142.9" transform="rotate(-90 61 142.9)">R409</text>
<text x="68.1" y="139.1">C419</text>
<text x="68.2" y="141.7">100n</text>
<text x="75.5" y="139.1">63V</text>
<text x="75.7" y="141.7">Film</text>
<text x="156.7" y="141.7">C437</text>
<text x="232.9" y="142.9">C447</text>
<text x="239.3" y="142.9">C449</text>
<text x="245.6" y="142.9">C451</text>
<text x="37.2" y="148.8" transform="rotate(-90 37.2 148.8)">10k</text>
<text x="39.4" y="149.2" transform="rotate(-90 39.4 149.2)">R402</text>
<text x="51.2" y="146.1">C0G</text>
<text x="51.3" y="144.3">50V</text>
<text x="156.6" y="149.9">C0G</text>
<text x="156.7" y="146.3">2n7</text>
<text x="156.7" y="148.1">50V</text>
<text x="211.4" y="144.2">C443</text>
<text x="211.4" y="148.9">100n</text>
<text x="219" y="144.2">C445</text>
<text x="219" y="148.9">100n</text>
<text x="232.9" y="147.6">10u</text>
<text x="232.9" y="149.4">35V</text>
<text x="239.3" y="149.4">50V</text>
<text x="239.3" y="147.6">100n</text>
<text x="245.6" y="147.6">10n</text>
<text x="245.6" y="149.4">50V</text>
<text x="16" y="152.4">CONN_3x1</text>
<text x="18" y="150.5">P402</text>
<text x="68.1" y="154.5">C420</text>
<text x="75.5" y="154.5">63V</text>
<text x="120.4" y="154.9" transform="rotate(-90 120.4 154.9)">7</text>
<text x="211.3" y="152.4">X7R</text>
<text x="211.4" y="150.7">50V</text>
<text x="218.9" y="152.4">X7R</text>
<text x="219" y="150.7">50V</text>
<text x="232.9" y="151.2">X5R</text>
<text x="233" y="153">1206</text>
<text x="239.2" y="151.2">X7R</text>
<text x="245.6" y="151.2">X7R</text>
<text x="39" y="161.2">R406</text>
<text x="68.2" y="157">100n</text>
<text x="75.7" y="157">Film</text>
<text x="87.2" y="161.2">R414</text>
<text x="96.1" y="156.1">R417</text>
<text x="96.6" y="158.3">4k7</text>
<text x="111.4" y="157.5">3</text>
<text x="116.1" y="158.2">+</text>
<text x="129.2" y="160">6</text>
<text x="143.1" y="158.7">R426</text>
<text x="143.1" y="160.9">40R2</text>
<text x="39.5" y="163.4">100</text>
<text x="87.8" y="163.4">4k7</text>
<text x="111.4" y="162.6">2</text>
<text x="120.4" y="166.4" transform="rotate(-90 120.4 166.4)">4</text>
<text x="51.3" y="168.3">C411</text>
<text x="51.4" y="173">100p</text>
<text x="58.8" y="173.3" transform="rotate(-90 58.8 173.3)">100k</text>
<text x="61" y="173.4" transform="rotate(-90 61 173.4)">R410</text>
<text x="23.4" y="177.2">C402</text>
<text x="29.7" y="177.2">C404</text>
<text x="36.1" y="177.2">C405</text>
<text x="51.2" y="176.6">C0G</text>
<text x="51.3" y="174.8">50V</text>
<text x="66.6" y="178.5">C412</text>
<text x="72.9" y="178.5">C413</text>
<text x="85.6" y="178.5">C426</text>
<text x="92" y="178.5">C429</text>
<text x="108.1" y="177.2">C435</text>
<text x="109.1" y="179.8">47p</text>
<text x="116.4" y="179.8">C0G</text>
<text x="116.7" y="177.2">50V</text>
<text x="23.3" y="181.9">10u</text>
<text x="23.3" y="185.5">X5R</text>
<text x="23.4" y="183.7">35V</text>
<text x="29.7" y="185.5">X7R</text>
<text x="29.7" y="183.7">50V</text>
<text x="29.8" y="181.9">100n</text>
<text x="36" y="181.9">10n</text>
<text x="36" y="185.5">X7R</text>
<text x="36.1" y="183.7">50V</text>
<text x="66.6" y="185">50V</text>
<text x="66.6" y="183.2">100n</text>
<text x="72.9" y="185">50V</text>
<text x="72.9" y="183.2">100n</text>
<text x="85.6" y="185">50V</text>
<text x="85.6" y="183.2">100n</text>
<text x="92" y="185">50V</text>
<text x="92" y="183.2">100n</text>
<text x="113.9" y="182.8">R422</text>
<text x="114.4" y="185">10k</text>
<text x="23.5" y="187.2">1206</text>
<text x="66.5" y="186.7">X7R</text>
<text x="72.9" y="186.7">X7R</text>
<text x="85.6" y="186.7">X7R</text>
<text x="91.9" y="186.7">X7R</text>
</g>
</svg>
